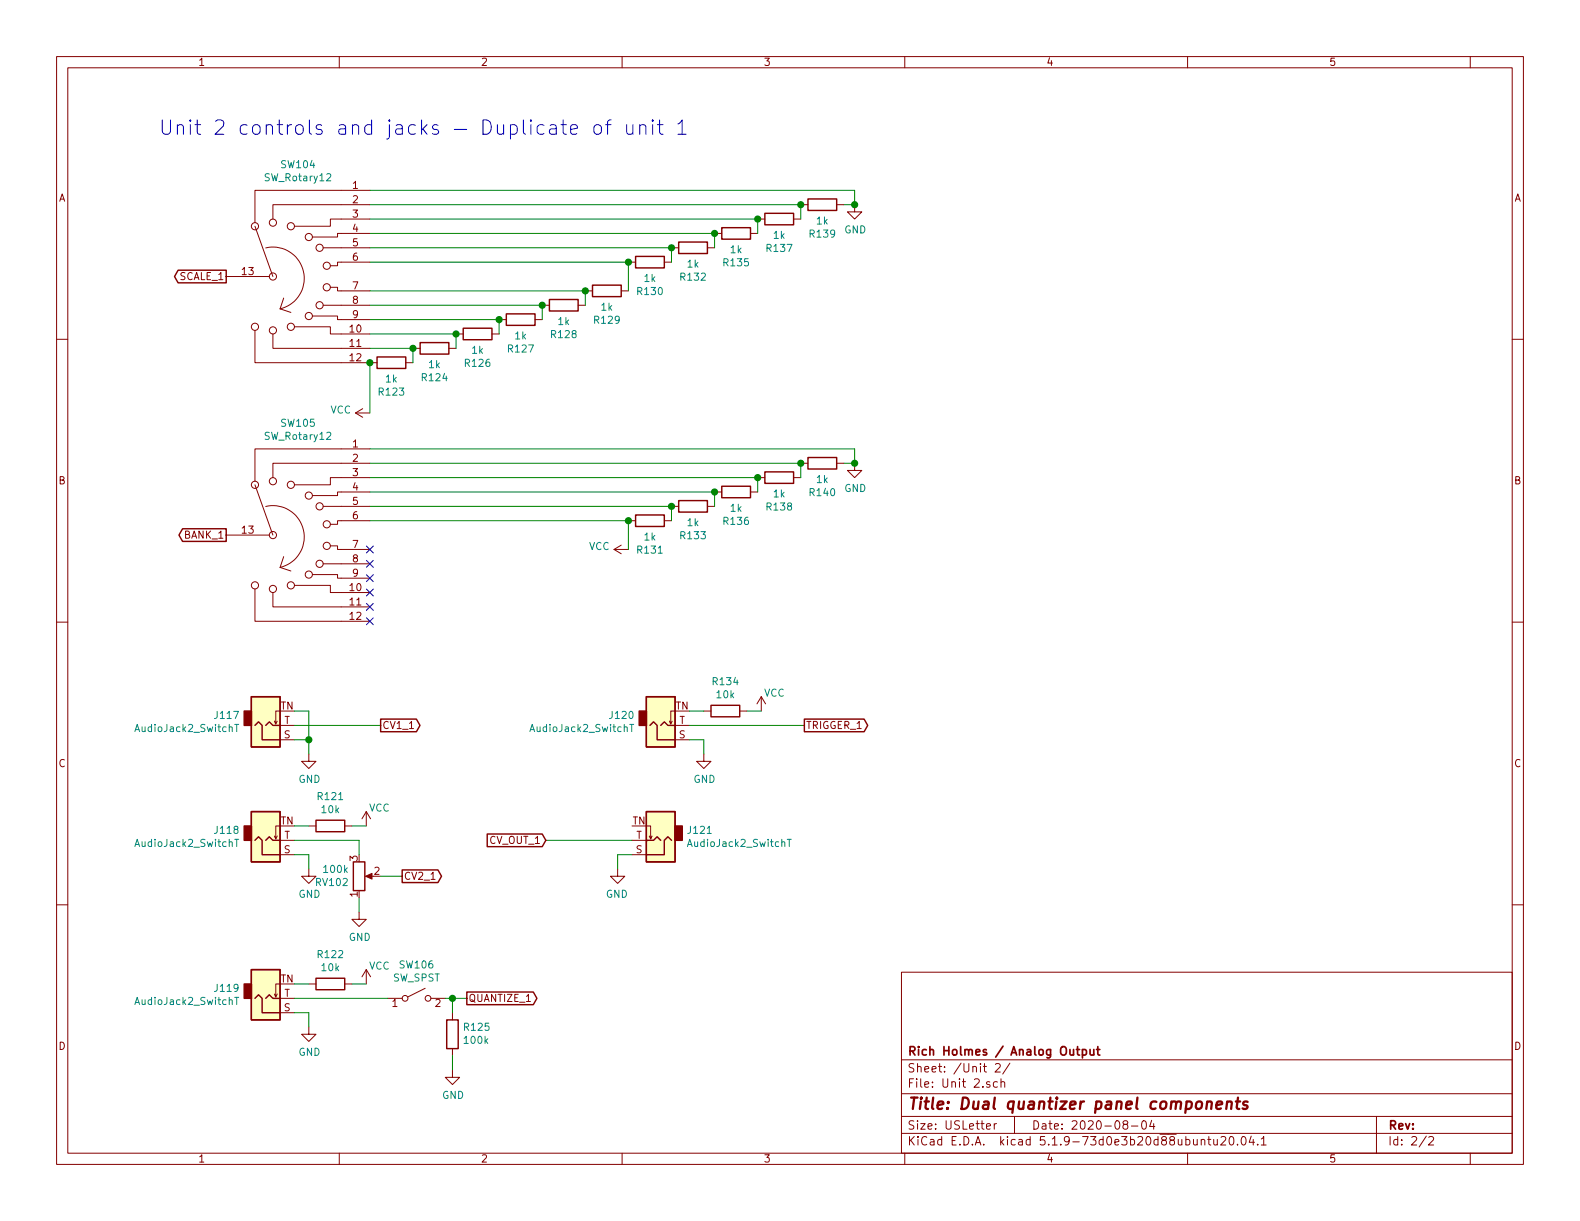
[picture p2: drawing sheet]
<svg xmlns="http://www.w3.org/2000/svg" width="279mm" height="216mm" viewBox="0 0 279 216" stroke-linecap="round" stroke-linejoin="round" font-family="sans-serif">
<g fill="none" stroke="#840000" stroke-width=".18">
<path d="M10 10h259.4v195.9h-259.4zM12 12h255.4v191.9h-255.4zM60 10v2M110 10v2M160 10v2M210 10v2M260 10v2M65.4 33.7h-20.3v5.7M65.4 36.2h-17.1v2.5M65.4 38.7h-7v1.3h-6.3M134 38.7h1.3M140.3 38.7h1.3"/>
<path d="M141.6 36.2h1.3M148 36.2h1.2M151.1 36.2v1.3h1.3l-1.3 1.2-1.2-1.2h1.2M10 60h2M40 48.9h7.6M45.1 58.4v5.7h21.6M45.1 40l3.2 8.9M47 43.8a5.5 5.5 0 0 1 6.6 4.2 5.5 5.5 0 0 1-4.1 6.6M48.3 59.1v2.5h17.1M49.5 54.6l1.9 .6M50.2 52.7l-.7 1.9M52.1 57.8h6.3v1.3h7"/>
<path d="M55.2 55.9h4.5v.6h5.7M57.1 43.8h8.3M57.1 54h8.3M58.4 50.8h1.3v.6h5.7M65.4 41.3h-5.7v.6h-4.5M65.4 46.4h-5.7v.6h-1.3M80.6 59.1h1.3M87 59.1h1.3M88.3 56.5h1.2M94.6 56.5h1.3M95.9 54h1.3M102.2 54h1.3"/>
<path d="M103.5 51.4h1.3M109.9 51.4h1.2M111.1 46.4h1.3M117.5 46.4h1.2M118.7 43.8h1.3M125.1 43.8h1.3M126.4 41.3h1.2M132.7 41.3h1.3M267.4 60h2M62.9 73l1.2 .8M62.9 73h2.5M64.1 72.3l-1.2 .7"/>
<path d="M65.4 79.4h-20.3v5.7M71.8 64.1h1.2M73 61.6h1.3M79.4 61.6h1.2M40 94.6h7.6M45.1 85.7l3.2 8.9M47 89.6a5.5 5.5 0 0 1 6.6 4.1 5.5 5.5 0 0 1-4.1 6.6M50.2 98.4l-.7 1.9M57.1 99.7h8.3M57.1 89.5h8.3M58.4 96.5h1.3v.7h5.7M65.4 81.9h-17.1v2.6"/>
<path d="M65.4 84.5h-7v1.2h-6.3M65.4 87h-5.7v.6h-4.5M65.4 92.1h-5.7v.6h-1.3M108.6 97.2h2.5M108.6 97.2l1.3 .7M109.9 96.4l-1.3 .8M111.1 92.1h1.3M117.5 92.1h1.2M118.7 89.5h1.3M125.1 89.5h1.3M126.4 87h1.2M132.7 87h1.3"/>
<path d="M134 84.5h1.3M140.3 84.5h1.3M141.6 81.9h1.3M148 81.9h1.2M151.1 81.9v1.3h1.3l-1.3 1.3-1.2-1.3h1.2M10 110h2M45.1 104.1v5.8h20.3M48.3 104.8v2.5h17.1M49.5 100.3l1.9 .7M52.1 103.5h6.3v1.3h7M55.2 101.6h4.5v.6h5.7M267.4 110h2"/>
<path d="M49 127.5l-.2 .5M49.5 125.7h-.7v2.3l-.3-.5M49.5 130.8h2.6M49.5 128.3h2.6M54.6 133.4v1.2h1.3l-1.3 1.3-1.3-1.3h1.3M118.9 127.5l-.3 .5M119.4 125.7h-.8v2.3l-.2-.5M119.4 130.8h2.5M119.4 128.3h2.5M124.5 133.4v1.2h1.2l-1.2 1.3-1.3-1.3h1.3M124.5 125.7h1.2M130.8 125.7h1.3"/>
<path d="M134.6 123.2l-.7 1.3M134.6 123.2v2.5M134.6 123.2l.8 1.3M10 160h2M49 147.8l-.2 .5M49.5 146.1h-.7v2.2l-.3-.5M49.5 151.1h2.6M49.5 148.6h2.6M54.6 153.7v1.2h1.3l-1.3 1.3-1.3-1.3h1.3M54.6 146.1h1.3M61 146.1h1.2M64.8 143.5v2.6"/>
<path d="M64.8 143.5l-.8 1.3M64.8 143.5l.7 1.3M65 154.9h1M109.2 153.7v1.2h-1.3l1.3 1.3 1.3-1.3h-1.3M111.8 151.1h2.5M111.8 148.6h2.5M114.3 146.1h.8v2.2l.2-.5M114.8 147.8l.3 .5M267.4 160h2M49 175.8l-.2 .5M49.5 174h-.7v2.3l-.3-.5M49.5 179.1h2.6"/>
<path d="M49.5 176.5h2.6M54.6 174h1.3M61 174h1.2M63.5 161.3v1.3h1.3l-1.3 1.2-1.3-1.2h1.3M64.8 171.5l-.8 1.2M64.8 171.5v2.5M64.8 171.5l.7 1.2M68.6 176.5h2.5M75.2 174.8l-3.1 1.5M76.2 176.5h2.5M80 179.1v1.2M159.4 171.9h108v32h-108z"/>
<path d="M54.6 181.6v1.3h1.3l-1.3 1.3-1.3-1.3h1.3M80 189.2v1.3h1.3l-1.3 1.3-1.3-1.3h1.3M80 185.4v1.3M159.4 197.4h108M159.4 193.4h108M159.4 187.4h108M173.9 188.6h.5M174.1 188.1v1.3l.3 .2M174.4 199.2l.8-.2-.1-.2-.4-.1-.3 .2 .1 .7h.6M175 191.3a.37 .37 0 0 0-.6 .2l.1 .2 .5 .1 .1 .2-.2 .3-.5-.1M175.8 198.7v1M176 188.2l.2-.1h.4l.2 .1 .1 .3-1 1.1h1"/>
<path d="M176.2 198.7l-.3 .1-.1 .2M176.4 191.3h-.5l-.2 .2v.6l.2 .2 .5-.1M177 191.4l.1-.1a.37 .37 0 0 1 .6 .2v.8M177 190.8v1.5M178.6 188l-1.3 1.9M179.4 197.4v3M198.9 198.8l-.3-.3 .1-.2a.48 .48 0 0 1 .6-.1l.1 .3-.1 .3-.6 .1a.48 .48 0 0 0 0 .6l.2 .2 .5-.2v-.4l-.2-.3M200.1 199.1h1.1M202 198.3l.4-.1a.94 .94 0 0 1 0 1.5 .82 .82 0 0 1-.4-1.4zM203.7 198.1l-.4 1.1h.9M204 198.7v1M243.4 197.4v6.5"/>
<path d="M60 203.9v2M110 203.9v2M159.4 200.4h108M160 203.9v2M210 203.9v2M212.4 201.6l.2-.1h.4l.1 1M212.4 201.5v1M213.6 201.5h.5M213.8 201v1.3l.3 .2M214.6 201.5l.1 .9 .4 .1 .2-.2M215.3 201.5v1M215.9 201.1l.2-.1h.4l.3 .4-1 1.1h1"/>
<path d="M217.5 201.1l.3-.1a.94 .94 0 0 1 0 1.5 .82 .82 0 0 1-.3-1.4zM218.8 202.3v.2M219.7 201h.1a.8 .8 0 0 1 .6 .7 .8 .8 0 0 1-.6 .8 1 1 0 0 1-.1-1.5zM221.3 200.9l-.4 1.1h.9M221.6 201.5v1M222.4 202.3v.2M223 201.4l.5-.4v1.5M223 202.5h.9M252.2 200.9l-1.2 1.9M252.7 201.1l.2-.1h.3l.3 .4-.9 1.1h.9M260 203.9v2"/>
<circle cx="48.3" cy="39.4" r=".63"/>
<circle cx="45.1" cy="40" r=".63"/>
<circle cx="45.1" cy="57.8" r=".63"/>
<circle cx="48.3" cy="48.9" r=".63"/>
<circle cx="48.3" cy="58.4" r=".63"/>
<circle cx="51.4" cy="40" r=".63"/>
<circle cx="51.4" cy="57.8" r=".63"/>
<circle cx="54.6" cy="41.9" r=".63"/>
<circle cx="54.6" cy="55.9" r=".63"/>
<circle cx="56.5" cy="43.8" r=".63"/>
<circle cx="56.5" cy="54" r=".63"/>
<circle cx="57.8" cy="50.8" r=".63"/>
<circle cx="57.8" cy="47" r=".63"/>
<circle cx="45.1" cy="85.7" r=".63"/>
<circle cx="48.3" cy="94.6" r=".63"/>
<circle cx="48.3" cy="85.1" r=".63"/>
<circle cx="51.4" cy="85.7" r=".63"/>
<circle cx="54.6" cy="87.6" r=".63"/>
<circle cx="56.5" cy="89.5" r=".63"/>
<circle cx="56.5" cy="99.7" r=".63"/>
<circle cx="57.8" cy="96.5" r=".63"/>
<circle cx="57.8" cy="92.7" r=".63"/>
<circle cx="45.1" cy="103.5" r=".63"/>
<circle cx="48.3" cy="104.1" r=".63"/>
<circle cx="51.4" cy="103.5" r=".63"/>
<circle cx="54.6" cy="101.6" r=".63"/>
<circle cx="71.6" cy="176.5" r=".51"/>
<circle cx="75.7" cy="176.5" r=".51"/>
</g>
<path d="M213.5 194.9a.5 .5 0 0 1 .8 .1l-.1 1.1M215.1 195.4l1-.2v-.4h-.6l-.3 .2-.1 1 .2 .1 .6-.1M217 194.9a.5 .5 0 0 1 .8 .1l-.1 1.1M217 194.8l-.2 1.3M218.5 194.8h.8M218.9 194.1l-.2 1.7 .1 .2 .4 .1M220.6 194.8a.49 .49 0 0 0-.8 .3l.3 .3 .4 .1 .1 .2-.3 .4-.6-.1" fill="none" stroke="#840000" stroke-width=".41"/>
<path d="M190.3 185.6h.6M190.6 185.1v1.3l.3 .2M191.4 185.6h.4l.3 .3-.1 .5-.2 .2-.4-.1M191.4 185.6v1.5M192.8 185.6v.8a.39 .39 0 0 0 .6 0M193.4 185.6v1M193.9 185.6h.6M194.1 185.1v1.3l.4 .2" fill="none" stroke="#840000" stroke-width=".3"/>
<g fill="none" stroke="#840000" stroke-width=".25">
<path d="M135.3 37.7h5v2.1h-5zM142.9 35.2h5.1v2h-5.1zM31.5 47.8h8.5v2.2h-8.5l-.6-1.1zM81.9 58h5.1v2.1h-5.1zM89.5 55.5h5.1v2h-5.1zM97.2 53h5v2h-5zM104.8 50.4h5.1v2.1h-5.1zM112.4 45.3h5.1v2.1h-5.1zM120 42.8h5.1v2h-5.1zM127.6 40.3h5.1v2h-5.1zM66.7 63.1h5.1v2.1h-5.1zM74.3 60.6h5.1v2h-5.1z"/>
<path d="M32.3 93.5h7.7v2.2h-7.7l-.7-1.1zM112.4 91.1h5.1v2h-5.1zM120 88.5h5.1v2.1h-5.1zM127.6 86h5.1v2h-5.1zM135.3 83.4h5v2.1h-5zM142.9 80.9h5.1v2h-5.1zM44.4 123.2h5.1v8.9h-5.1zM45.1 128.3l.6-.7 .7 .7v2.5h3.1M47 128.3l.6-.7 .7 .7h1.2M67.3 127.2h6.3l.7 1.1-.7 1.1h-6.3zM114.3 123.2h5.1v8.9h-5.1zM114.9 128.3l.7-.7 .6 .7v2.5h3.2"/>
<path d="M116.8 128.3l.7-.7 .6 .7h1.3M125.7 124.7h5.1v2h-5.1zM142.2 127.2h10.6l.6 1.1-.6 1.1h-10.6zM44.4 143.5h5.1v8.9h-5.1zM45.1 148.6l.6-.6 .7 .6v2.5h3.1M47 148.6l.6-.6 .7 .6h1.2M55.9 145h5.1v2.1h-5.1zM62.5 152.4h2v5.1h-2zM71.1 153.8h6.3l.7 1.1-.7 1.2h-6.3zM86.2 147.5h9.7l.6 1.1-.6 1.1h-9.7zM114.3 143.5h5.1v8.9h-5.1zM114.3 148.6h1.3l.6-.6 .6 .6"/>
<path d="M118.7 148.6l-.6-.6-.6 .6v2.5h-3.2M44.4 171.5h5.1v8.8h-5.1zM45.1 176.5l.6-.6 .7 .6v2.6h3.1M47 176.5l.6-.6 .7 .6h1.2M55.9 173h5.1v2h-5.1zM82.5 175.4h11.8l.6 1.1-.6 1.1h-11.8zM79 180.3h2v5.1h-2z"/>
</g>
<g fill="#ffffc2" stroke="#ffffc2" stroke-width=".18">
<path d="M44.4 123.2h5.1v8.9h-5.1z"/>
<path d="M44.4 143.5h5.1v8.9h-5.1z"/>
<path d="M44.4 171.5h5.1v8.8h-5.1z"/>
<path d="M114.3 123.2h5.1v8.9h-5.1z"/>
<path d="M114.3 143.5h5.1v8.9h-5.1z"/>
</g>
<g fill="#840000" stroke="#840000" stroke-width=".25">
<path d="M43.2 125.7h1.2v2.6h-1.2z"/>
<path d="M43.2 146.1h1.2v2.5h-1.2z"/>
<path d="M43.2 174h1.2v2.5h-1.2z"/>
<path d="M113 125.7h1.3v2.6h-1.3z"/>
<path d="M119.4 146.1h1.2v2.5h-1.2z"/>
</g>
<path d="M41.5 128.1h.7M41.9 128.1v1.3M111.4 128.1h.7M111.7 128.1v1.3M41.5 148.4h.7M41.9 148.4v1.3M139.2 148.4h.7M139.6 148.4v1.3M41.5 176.4h.7M41.9 176.4v1.2" fill="none" stroke="#008484" stroke-width=".18"/>
<path d="M64.6 154.9l1.2-.5v1z" fill="#840000" stroke="#840000" stroke-width=".18"/>
<g fill="none" stroke="#008400" stroke-width=".18">
<path d="M65.4 36.2h76.2v2.5M65.4 33.7h85.7v2.5h-1.9M65.4 38.7h68.6v2.6M65.4 41.3h61v2.5M65.4 43.8h53.3v2.6M65.4 54h30.5v2.5M65.4 46.4h45.7v5M65.4 56.5h22.9v2.6M65.4 59.1h15.2v2.5M65.4 51.4h38.1v2.6M65.4 79.4h85.7v2.5h-1.9M65.4 61.6h7.6v2.5"/>
<path d="M65.4 64.1v8.9M65.4 87h61v2.5M65.4 89.5h53.3v2.6M65.4 81.9h76.2v2.6M65.4 84.5h68.6v2.5M65.4 92.1h45.7v5.1M52.1 125.7h2.5v7.7M52.1 128.3h15.2M52.1 130.8h2.5M121.9 128.3h20.3M121.9 125.7h2.6M121.9 130.8h2.6v2.6"/>
<path d="M132.1 125.7h2.5M52.1 148.6h11.4v2.5M52.1 151.1h2.5v2.6M52.1 146.1h2.5M62.2 146.1h2.6M63.5 158.8v2.5M67.3 154.9h3.8M96.5 148.6h15.3M111.8 151.1h-2.6v2.6M52.1 176.5h16.5M52.1 179.1h2.5v2.5M52.1 174h2.5"/>
<path d="M62.2 174h2.6M78.7 176.5h3.8M80 176.5v2.6M80 186.7v2.5"/>
</g>
<g fill="none" stroke="#0000c2" stroke-width=".18">
<path d="M28.7 21.2v2.1l.2 .3 .3 .1h.5l.4-.4v-2.1M31.4 22.3a.61 .61 0 0 1 1 .1v1.3M31.4 22v1.7M33.7 21.2l-.2 .1 .2 .1 .1-.1-.1-.1v.2M33.7 22v1.7M34.5 22h1M34.9 21.2v2.2l.1 .2 .5 .1M38.1 21.4l.4-.2h.6a.59 .59 0 0 1 .5 .7l-.1 .4-1.5 1.4h1.6M43.7 22.2l-.7-.2-.3 .2-.2 .3v.8l.2 .3 .3 .1 .7-.1M44.9 22.2a.69 .69 0 0 1 1.1 .3v.8a.7 .7 0 0 1-.7 .5 .7 .7 0 0 1-.6-.5v-.8zM116.3 22h.9M116.6 21.2v2.2l.2 .2 .4 .1"/>
<path d="M119.9 21.9l.2-.1 .5-.6v2.5M119.9 23.7h1.4"/>
</g>
<g fill="#008400" stroke="#008400" stroke-width=".25">
<circle cx="73" cy="61.6" r=".51"/>
<circle cx="111.1" cy="46.4" r=".51"/>
<circle cx="151.1" cy="36.2" r=".51"/>
<circle cx="151.1" cy="81.9" r=".51"/>
<circle cx="88.3" cy="56.5" r=".51"/>
<circle cx="103.5" cy="51.4" r=".51"/>
<circle cx="54.6" cy="130.8" r=".51"/>
<circle cx="65.4" cy="64.1" r=".51"/>
<circle cx="95.9" cy="54" r=".51"/>
<circle cx="111.1" cy="92.1" r=".51"/>
<circle cx="118.7" cy="43.8" r=".51"/>
<circle cx="126.4" cy="41.3" r=".51"/>
<circle cx="80" cy="176.5" r=".51"/>
<circle cx="118.7" cy="89.5" r=".51"/>
<circle cx="134" cy="38.7" r=".51"/>
<circle cx="80.6" cy="59.1" r=".51"/>
<circle cx="126.4" cy="87" r=".51"/>
<circle cx="134" cy="84.5" r=".51"/>
<circle cx="141.6" cy="36.2" r=".51"/>
<circle cx="141.6" cy="81.9" r=".51"/>
</g>
<path d="M64.8 99.1l1.2 1.2M64.8 96.5l1.2 1.3M66 99.1l-1.2 1.2M66 96.5l-1.2 1.3M64.8 109.2l1.2 1.3M64.8 106.7l1.2 1.2M64.8 104.2l1.2 1.2M64.8 101.6l1.2 1.2M66 109.2l-1.2 1.3M66 106.7l-1.2 1.2M66 104.2l-1.2 1.2M66 101.6l-1.2 1.2" fill="none" stroke="#000084" stroke-width=".18"/>
<text font-size="3.5" fill="#0000c2" x="47.4" y="23.9">Unit 2 controls and jacks Duplicate of unit 1</text>
<text font-size="2.8" fill="#840000" x="160.4" y="196.2">Title: Dual quantizer panel components</text>
<g font-size="2.1" fill="#840000">
<text x="160.4" y="189.6">Sheet: /Unit 2/</text>
<text x="160.4" y="186.6">Rich Holmes / Analog Output</text>
<text x="160.4" y="192.3">File: Unit 2.sch</text>
<text x="160.4" y="202.5">KiCad E.D.A. kicad 5.1.9-73d0e3b20d88ubuntu20.04.1</text>
<text x="160.4" y="199.7">Size: USLetter</text>
<text x="182.4" y="199.7">Date: 2020-08-04</text>
<text x="245.4" y="199.7">Rev:</text>
<text x="245.4" y="202.5">Id: 2/2</text>
</g>
<g font-size="1.8" fill="#840000">
<text x="35" y="11.6">1</text>
<text x="85" y="11.6">2</text>
<text x="135" y="11.6">3</text>
<text x="185" y="11.6">4</text>
<text x="235" y="11.6">5</text>
<text x="10.4" y="35.6">A</text>
<text x="62.4" y="33.4">1</text>
<text x="62.4" y="35.9">2</text>
<text x="267.8" y="35.6">A</text>
<text x="62.4" y="38.5">3</text>
<text x="62.4" y="41">4</text>
<text x="62.4" y="43.6">5</text>
<text x="62.4" y="46.1">6</text>
<text x="31.8" y="49.5">SCALE_1</text>
<text x="42.8" y="48.6">13</text>
<text x="62.4" y="51.2">7</text>
<text x="62.4" y="53.7">8</text>
<text x="61.9" y="58.8">10</text>
<text x="62.4" y="56.3">9</text>
<text x="61.9" y="61.3">11</text>
<text x="61.9" y="63.9">12</text>
<text x="62.4" y="79.1">1</text>
<text x="62.4" y="81.7">2</text>
<text x="10.4" y="85.6">B</text>
<text x="62.4" y="84.2">3</text>
<text x="62.4" y="86.7">4</text>
<text x="62.4" y="89.3">5</text>
<text x="267.8" y="85.6">B</text>
<text x="32.7" y="95.2">BANK_1</text>
<text x="42.8" y="94.4">13</text>
<text x="62.4" y="91.8">6</text>
<text x="62.4" y="96.9">7</text>
<text x="62.4" y="99.4">8</text>
<text x="62.4" y="102">9</text>
<text x="61.9" y="104.5">10</text>
<text x="61.9" y="107.1">11</text>
<text x="61.9" y="109.6">12</text>
<text x="49.6" y="125.5">TN</text>
<text x="119.5" y="125.5">TN</text>
<text x="50.2" y="130.6">S</text>
<text x="50.3" y="128">T</text>
<text x="67.6" y="128.9">CV1_1</text>
<text x="120.1" y="130.6">S</text>
<text x="120.1" y="128">T</text>
<text x="142.5" y="128.9">TRIGGER_1</text>
<text x="10.4" y="135.6">C</text>
<text x="267.8" y="135.6">C</text>
<text x="49.6" y="145.8">TN</text>
<text x="50.3" y="148.3">T</text>
<text x="86.6" y="149.2">CV_OUT_1</text>
<text x="111.9" y="145.8">TN</text>
<text x="112.5" y="148.3">T</text>
<text x="50.2" y="150.9">S</text>
<text x="63.2" y="152.2" transform="rotate(-90 63.2 152.2)">3</text>
<text x="66.2" y="154.7">2</text>
<text x="71.4" y="155.6">CV2_1</text>
<text x="112.4" y="150.9">S</text>
<text x="63.2" y="158.6" transform="rotate(-90 63.2 158.6)">1</text>
<text x="49.6" y="173.7">TN</text>
<text x="50.2" y="178.8">S</text>
<text x="50.3" y="176.3">T</text>
<text x="69.4" y="178.1">1</text>
<text x="77" y="178.1">2</text>
<text x="82.8" y="177.2">QUANTIZE_1</text>
<text x="10.4" y="185.6">D</text>
<text x="267.8" y="185.6">D</text>
<text x="35" y="205.5">1</text>
<text x="85" y="205.5">2</text>
<text x="135" y="205.5">3</text>
<text x="185" y="205.5">4</text>
<text x="235" y="205.5">5</text>
</g>
<g font-size="1.8" fill="#008484">
<text x="49.8" y="29.7">SW104</text>
<text x="47" y="32.1">SW_Rotary12</text>
<text x="144.4" y="39.7">1k</text>
<text x="149.3" y="41.3">GND</text>
<text x="121.6" y="47.3">1k</text>
<text x="128.1" y="47.1">R135</text>
<text x="129.2" y="44.8">1k</text>
<text x="135.7" y="44.6">R137</text>
<text x="136.8" y="42.2">1k</text>
<text x="143.3" y="42">R139</text>
<text x="112.8" y="52.2">R130</text>
<text x="114" y="49.9">1k</text>
<text x="120.4" y="49.6">R132</text>
<text x="97.6" y="59.8">R128</text>
<text x="98.7" y="57.5">1k</text>
<text x="105.2" y="57.3">R129</text>
<text x="106.3" y="54.9">1k</text>
<text x="75.9" y="65.1">1k</text>
<text x="82.3" y="64.9">R126</text>
<text x="83.5" y="62.6">1k</text>
<text x="90" y="62.3">R127</text>
<text x="91.1" y="60">1k</text>
<text x="67.1" y="70">R123</text>
<text x="68.2" y="67.6">1k</text>
<text x="74.7" y="67.4">R124</text>
<text x="47" y="77.8">SW_Rotary12</text>
<text x="49.8" y="75.5">SW105</text>
<text x="58.4" y="73.1">VCC</text>
<text x="136.8" y="88">1k</text>
<text x="143.3" y="87.7">R140</text>
<text x="144.4" y="85.4">1k</text>
<text x="149.3" y="87">GND</text>
<text x="114" y="95.6">1k</text>
<text x="120.4" y="95.4">R133</text>
<text x="121.6" y="93">1k</text>
<text x="128.1" y="92.8">R136</text>
<text x="129.2" y="90.5">1k</text>
<text x="135.7" y="90.3">R138</text>
<text x="104.1" y="97.3">VCC</text>
<text x="112.8" y="97.9">R131</text>
<text x="126.2" y="121.2">R134</text>
<text x="126.8" y="123.5">10k</text>
<text x="135.1" y="123.2">VCC</text>
<text x="24.2" y="129.4">AudioJack2_SwitchT</text>
<text x="38.1" y="127.1">J117</text>
<text x="94.1" y="129.4">AudioJack2_SwitchT</text>
<text x="107.9" y="127.1">J120</text>
<text x="52.8" y="138.4">GND</text>
<text x="56.3" y="141.5">R121</text>
<text x="56.9" y="143.8">10k</text>
<text x="65.3" y="143.5">VCC</text>
<text x="122.6" y="138.4">GND</text>
<text x="24.2" y="149.8">AudioJack2_SwitchT</text>
<text x="38.1" y="147.4">J118</text>
<text x="121.8" y="147.4">J121</text>
<text x="121.9" y="149.8">AudioJack2_SwitchT</text>
<text x="57.4" y="154.4">100k</text>
<text x="52.8" y="158.8">GND</text>
<text x="56" y="156.7">RV102</text>
<text x="107.1" y="158.8">GND</text>
<text x="61.7" y="166.4">GND</text>
<text x="56.3" y="169.4">R122</text>
<text x="56.9" y="171.7">10k</text>
<text x="65.3" y="171.4">VCC</text>
<text x="69.4" y="173.6">SW_SPST</text>
<text x="70.8" y="171.2">SW106</text>
<text x="24.2" y="177.7">AudioJack2_SwitchT</text>
<text x="38.1" y="175.4">J119</text>
<text x="82.2" y="182.3">R125</text>
<text x="82.2" y="184.6">100k</text>
<text x="52.8" y="186.7">GND</text>
<text x="78.2" y="194.3">GND</text>
</g>
</svg>
